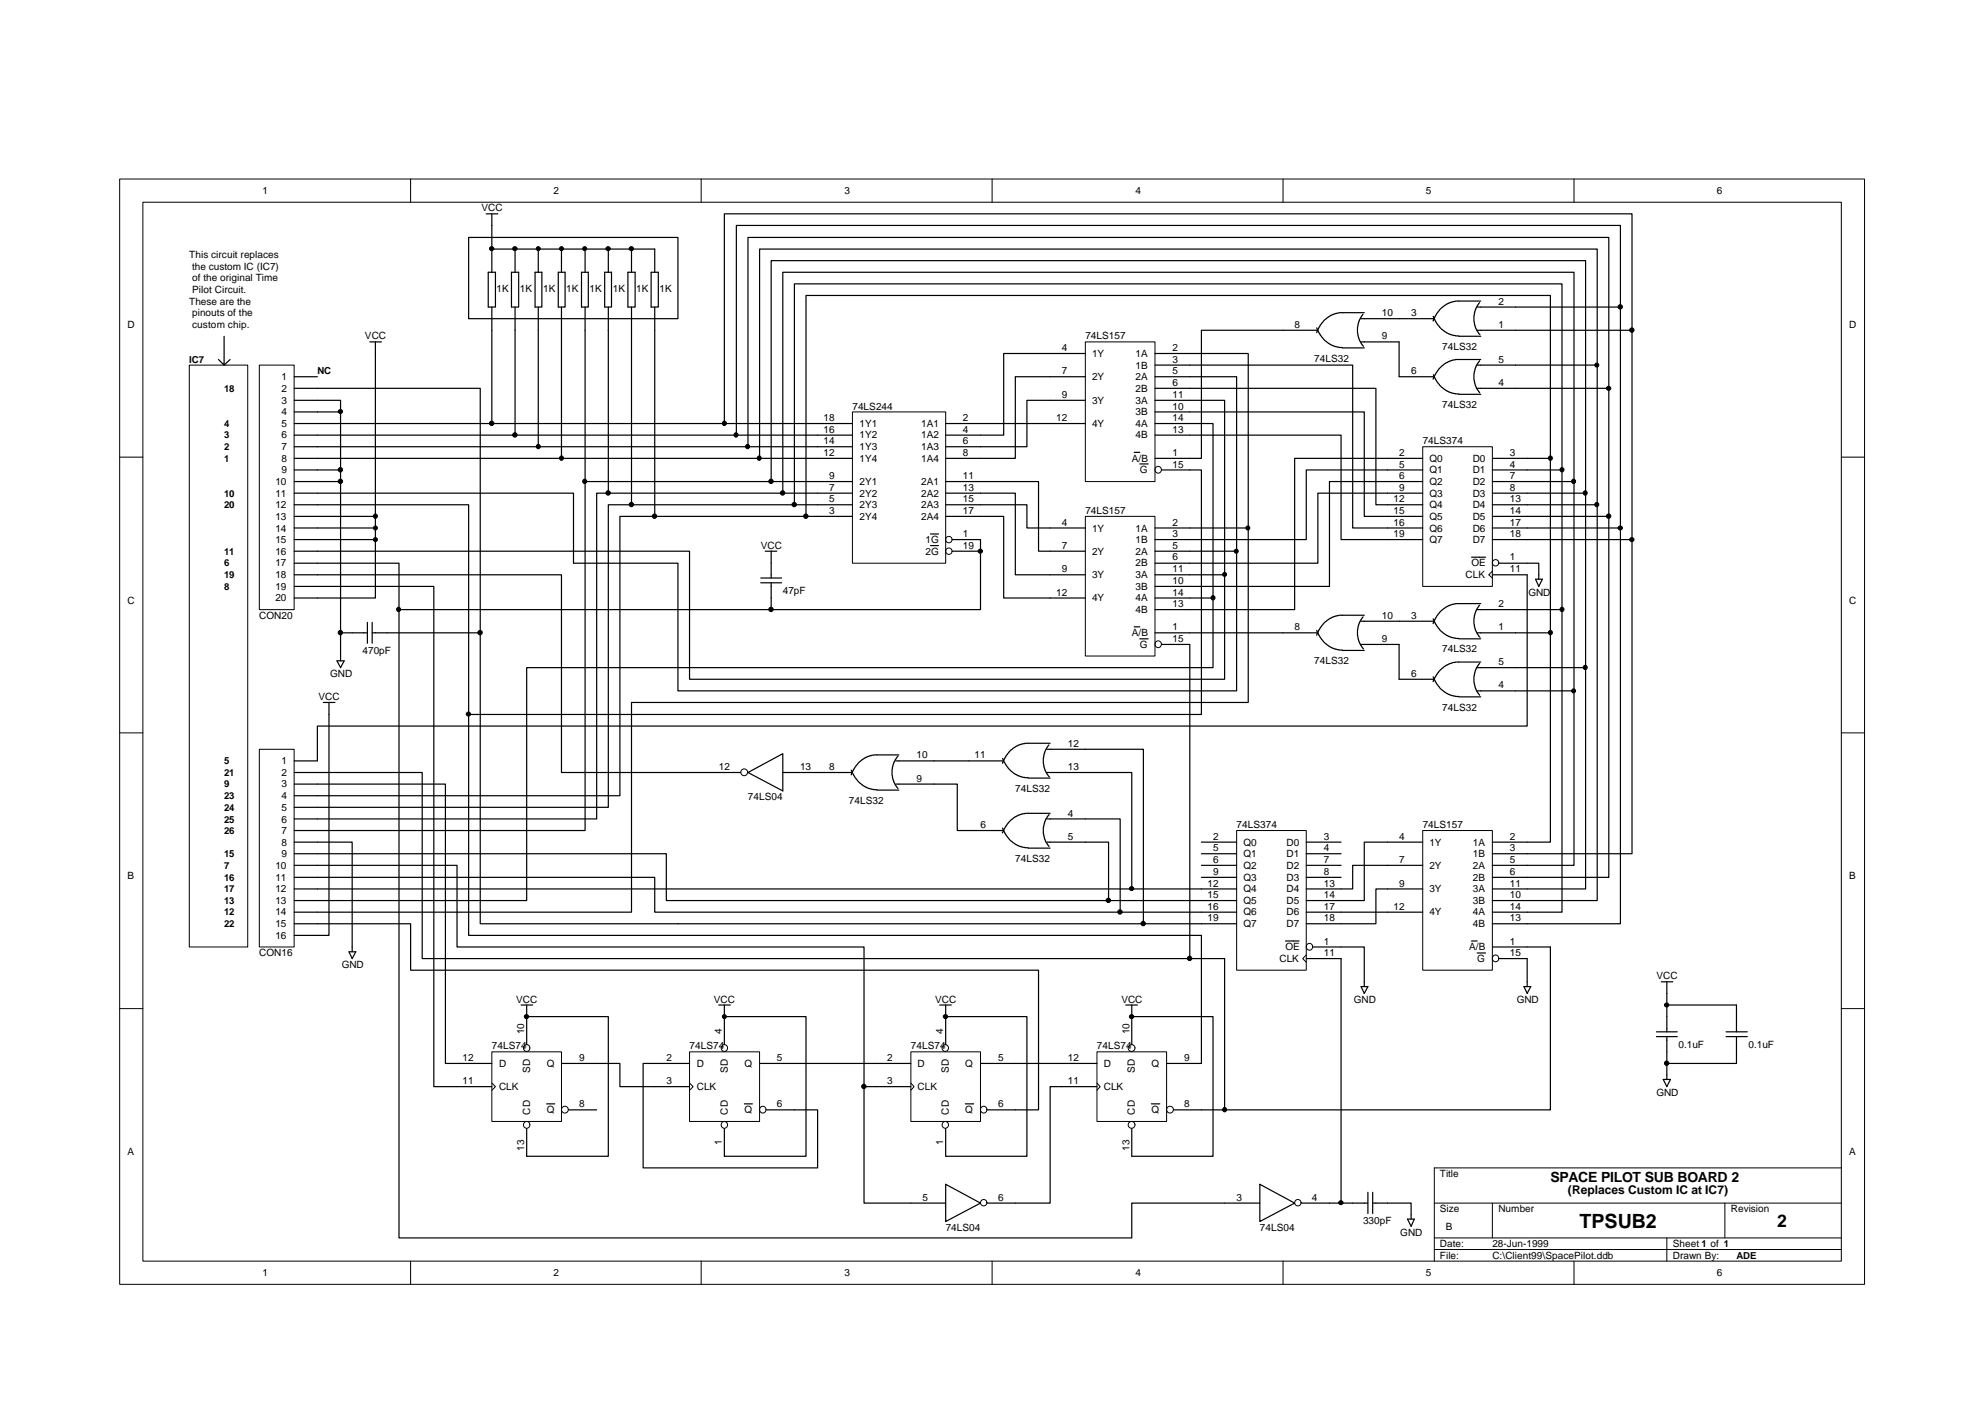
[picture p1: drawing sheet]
<svg xmlns="http://www.w3.org/2000/svg" width="420mm" height="297mm" viewBox="0 0 420 297" stroke-linecap="round" stroke-linejoin="round" font-family="sans-serif">
<g fill="none" stroke="#000" stroke-width=".21">
<path d="M25.3 37.9h369.2v233.8h-369.2zM86.9 37.9v4.9M148.3 37.9v4.9M209.9 37.9v4.9M271.4 37.9v4.9M333 37.9v4.9M30.2 42.8h359.4v224h-359.4zM25.3 96.7h4.9M389.6 96.7h4.9M25.3 155.1h4.9M389.6 155.1h4.9M25.3 213.4h4.9"/>
<path d="M389.6 213.4h4.9M303.4 254.5h86.2M315.7 254.5v7.4M364.9 254.5v7.4M389.6 247.1h-86.2v19.7M86.9 266.8v4.9M148.3 266.8v4.9M209.9 266.8v4.9M271.4 266.8v4.9M303.4 261.9h86.2M303.4 264.4h86.2M333 266.8v4.9"/>
<path d="M352.6 261.9v4.9"/>
</g>
<path d="M221.5 158.5h8.1M221.9 157.6l-.5 .7-.5 1.2-.2 2.1 .4 1.3 .9 1.5M222.2 157.3h-5.4l-1.2 .3-1.2 .7-1 .8-.8 1.2-.5 1.2M205 161h7.3M212.1 160.5l1.2 2 1.2 1.1 1.8 .9h1.2M217.5 164.6h4.7M221.5 163.4h8.1" fill="none" stroke="#000" stroke-width=".25"/>
<path d="M54.9 77.2h7.3v51.8h-7.3z" fill="#fff" stroke="#000" stroke-width=".21"/>
<g fill="none" stroke="#000" stroke-width=".25">
<path d="M62.2 79.7h4.9M62.2 82.2h4.9M62.2 84.7h4.9M62.2 87.2h4.9M62.2 89.6h4.9M62.2 92.1h4.9M62.2 94.5h4.9M62.2 97h4.9M62.2 99.4h4.9M62.2 101.9h4.9M62.2 104.3h4.9M62.2 106.8h4.9"/>
<path d="M62.2 109.2h4.9M62.2 111.7h4.9M62.2 114.2h4.9M62.2 116.6h4.9M62.2 119.2h4.9M62.2 121.6h4.9M62.2 124.1h4.9M62.2 126.5h4.9"/>
</g>
<path d="M54.9 158.5h7.3v41.8h-7.3z" fill="#fff" stroke="#000" stroke-width=".21"/>
<g fill="none" stroke="#000" stroke-width=".25">
<path d="M62.2 161h4.9M62.2 163.4h4.9M62.2 165.9h4.9M62.2 168.3h4.9M62.2 170.8h4.9M62.2 173.3h4.9M62.2 175.7h4.9M62.2 178.2h4.9M62.2 180.6h4.9M62.2 183.1h4.9M62.2 185.6h4.9M62.2 188.1h4.9"/>
<path d="M62.2 190.5h4.9M62.2 193h4.9M62.2 195.4h4.9M62.2 197.9h4.9"/>
</g>
<path d="M180.3 87.2h19.8v32h-19.8z" fill="#fff" stroke="#000" stroke-width=".21"/>
<g fill="none" stroke="#000" stroke-width=".25">
<path d="M103.3 57.6h1.5v7.4h-1.5zM104.1 57.6v-4.9h34.4v4.9M108.2 57.6h1.5v7.4h-1.5zM109 52.7v4.9M113.2 57.6h1.4v7.4h-1.4zM113.9 52.7v4.9M118.1 57.6h1.4v7.4h-1.4zM118.8 52.7v4.9M123 57.6h1.5v7.4h-1.5zM123.8 52.7v4.9M127.9 57.6h1.5v7.4h-1.5zM128.7 52.7v4.9"/>
<path d="M132.8 57.6h1.6v7.4h-1.6zM133.6 52.7v4.9M137.8 57.6h1.5v7.4h-1.5zM104.1 65v24.6M109 65v27.1M113.9 65v29.5M118.8 65v32M123.8 65v36.9M128.7 65v39.3M133.6 65v41.8M138.5 65v44.2M67.1 89.6h113.2"/>
<path d="M67.1 92.1h113.2M67.1 94.5h113.2M67.1 97h113.2M200.1 89.6h7.3M200.1 92.1h7.3M200.1 94.5h7.3M200.1 97h7.3M180.3 101.9h-56.5v73.8h-56.7M180.3 104.3h-54.1v69h-59.1M180.3 106.8h-51.6v64h-61.6M180.3 109.2h-49.2v59.1h-64M196.8 113h1.7"/>
<path d="M196.8 115.4h1.7M200.1 101.9h7.3M200.1 104.3h7.3M200.1 106.8h7.3M200.1 109.2h7.3M201.5 114.2h5.9M201.5 116.6h5.9"/>
</g>
<g fill="none" stroke="#000" stroke-width=".21">
<circle cx="200.7" cy="114.2" r=".68"/>
<circle cx="200.7" cy="116.6" r=".68"/>
</g>
<path d="M229.6 72.3h14.7v29.6h-14.7z" fill="#fff" stroke="#000" stroke-width=".21"/>
<g fill="none" stroke="#000" stroke-width=".25">
<path d="M222.2 74.8h7.4M222.2 79.7h7.4M244.3 74.8h7.4M244.3 77.2h7.4M244.3 79.7h7.4M207.4 89.6h22.2M222.2 84.7h7.4M239.9 95.7h1.2M241.1 98.2h1.8M244.3 82.2h7.4M244.3 84.7h7.4M244.3 87.2h7.4"/>
<path d="M244.3 89.6h7.4M244.3 92.1h7.4M244.3 97h7.4M245.8 99.4h5.9"/>
</g>
<path d="M245.7 99.3a.68 .68 0 0 0-1-.5 .68 .68 0 0 0 0 1.1 .68 .68 0 0 0 1-.5" fill="none" stroke="#000" stroke-width=".21"/>
<path d="M229.6 109.2h14.7v29.6h-14.7z" fill="#fff" stroke="#000" stroke-width=".21"/>
<g fill="none" stroke="#000" stroke-width=".25">
<path d="M222.2 79.7h-7.4v17.3h-7.4M222.2 74.8h-9.9v17.3h-4.9M251.7 79.7h9.9v36.9h-17.3M251.7 74.8h12.4v36.9h-19.8M222.2 84.7h-4.9v9.8h-9.9M251.7 89.6h4.9v36.9h-12.3M251.7 84.7h7.4v36.9h-14.8M67.1 104.3h54.2v14.9h22.1v27h118.2v-29.6M67.1 116.6h78.8v27.1h113.2v-22.1M207.4 101.9h12.3v14.7h9.9M207.4 104.3h7.4v17.3h14.8M207.4 106.8h9.9v4.9h12.3"/>
<path d="M207.4 109.2h4.9v17.3h17.3M244.3 114.2h7.4M244.3 119.2h7.4M264.1 111.7v36.9h-130.5M239.9 132.6h1.2M241.1 135.2h1.8M244.3 124.1h7.4M244.3 129h7.4M244.3 133.9h7.4M245.8 136.3h5.9M256.6 126.5v14.8h-145.2v49.2h-44.3"/>
</g>
<path d="M245.7 136.3a.68 .68 0 0 0-1-.6 .68 .68 0 0 0 0 1.2 .68 .68 0 0 0 1-.6" fill="none" stroke="#000" stroke-width=".21"/>
<path d="M301 94.5h14.7v29.6h-14.7z" fill="#fff" stroke="#000" stroke-width=".21"/>
<g fill="none" stroke="#000" stroke-width=".25">
<path d="M251.7 77.2h34.5v34.5h14.8M153.2 89.6v-44.4h192.1v69h-29.6M155.8 92.1v-44.4h187v64h-27.1M158.2 94.5v-44.3h182.2v59h-24.7M160.7 97v-44.3h177.2v54.1h-22.2M251.7 82.2h39.4v24.6h9.9M251.7 87.2h36.9v22h12.4M251.7 92.1h32v22.1h17.3M301 99.4h-24.6v14.8h-24.7M301 97h-27.1v32h-22.2M315.7 97h12.3v-34.5h-157.5v46.7M315.7 99.4h14.8v-39.3h-162.4v46.7"/>
<path d="M163.2 101.9v-46.8h172.2v49.2h-19.7M301 104.3h-22.2v14.9h-27.1M301 101.9h-19.7v22.2h-29.6M311.3 117.9h3M315.7 101.9h17.3v-44.3h-167.4v46.7M317.2 119.2h5.9M315.7 121.6h7.4"/>
</g>
<g fill="none" stroke="#000" stroke-width=".21">
<path d="M315.7 120.8l-.7 .8 .7 .7"/>
<circle cx="316.4" cy="119.1" r=".68"/>
</g>
<path d="M301 175.7h14.7v29.6h-14.7z" fill="#fff" stroke="#000" stroke-width=".21"/>
<g fill="none" stroke="#000" stroke-width=".25">
<path d="M328 97v81.2h-12.3M330.5 99.4v93.6h-14.8M333 101.9v81.2h-17.3M335.4 104.3v83.8h-19.7M337.9 106.8v83.7h-22.2M340.4 109.2v76.4h-24.7M342.8 111.7v83.7h-27.1M345.3 114.2v66.4h-29.6M133.6 148.6v44.4h-66.5M293.5 178.2h7.5M293.5 183.1h7.5M293.5 188.1h7.5"/>
<path d="M293.5 193h7.5M311.3 199.1h1.2M312.5 201.6h1.8M315.7 200.3h7.4M317.2 202.8h5.9"/>
</g>
<path d="M317.1 202.7a.68 .68 0 0 0-1-.5 .68 .68 0 0 0 0 1.1 .68 .68 0 0 0 1-.5" fill="none" stroke="#000" stroke-width=".21"/>
<g fill="#000" stroke="#000" stroke-width=".21">
<circle cx="328" cy="96.9" r=".45"/>
<circle cx="330.4" cy="99.4" r=".45"/>
<circle cx="261.5" cy="116.6" r=".42"/>
<circle cx="264" cy="111.7" r=".42"/>
<circle cx="332.9" cy="101.8" r=".45"/>
<circle cx="335.3" cy="104.3" r=".45"/>
<circle cx="337.8" cy="106.8" r=".45"/>
<circle cx="340.3" cy="109.2" r=".47"/>
<circle cx="342.8" cy="111.7" r=".45"/>
<circle cx="345.2" cy="114.2" r=".45"/>
</g>
<path d="M261.6 175.7h14.8v29.6h-14.8z" fill="#fff" stroke="#000" stroke-width=".21"/>
<g fill="none" stroke="#000" stroke-width=".25">
<path d="M67.1 82.2h34.5v113.2h160M323.1 119.2h2.4v3.3M67.1 121.6h51.7v41.8h37.9M324.9 122.5h1.4l-.8 1.6zM190 160l-.9 1.4-.4 1.4 .2 2.1 .5 1.2 .6 .7M190.2 159.7h-5.4l-1.2 .3-1.2 .7-1 .9-.8 1.2-.5 1.1M229.6 158.5h12.3v36.9M158.2 163.4l7.4-3.9v7.8zM165.6 163.4h14.7M180.1 162.9l.7 1.6 1.6 1.6 1.7 .8 1.4 .2M185.5 167.2h4.7M189.5 165.9h13v9.8h9.8"/>
<path d="M189.5 161h15.5M212.1 175.2l.8 1.5 1.5 1.6 1.7 .9 1.4 .2M217.5 179.4h4.7M221.5 173.3h15.5v19.7M221.5 178.2h13v12.3M221.9 172.3v.1a4.4 4.4 0 0 0-1.2 2.6v1.4l.2 .5a4.1 4.1 0 0 0 1 2.1v.1M222.2 172.1h-5.4l-1.2 .3-1.1 .6-1.2 1.1-.9 1.3-.3 .8M229.6 163.4h9.8v24.7M254.2 178.2h7.4M276.4 178.2h7.3M293.5 178.2h-4.9v12.3h-12.2M67.1 180.6h73.9v9.9h120.6"/>
<path d="M67.1 185.6h71.4v7.4h123.1M67.1 188.1h194.5M254.2 180.6h7.4M254.2 183.1h7.4M254.2 185.6h7.4M271.9 199.1h2.9M276.4 180.6h7.3M276.4 183.1h7.3M276.4 185.6h7.3M276.4 193h17.1M293.5 183.1h-7.3v5h-9.8M293.5 188.1h-2.4v7.3h-14.7"/>
<path d="M276.4 202.8h7.3M277.8 200.3h10.8v8.4M288 208.7h1.4l-.8 1.5zM322.4 208.7h1.4l-.7 1.5zM323.1 202.8v5.9"/>
</g>
<path d="M158.2 163.4a.72 .72 0 0 0-1.1-.6 .72 .72 0 0 0 0 1.2 .72 .72 0 0 0 1.1-.6M276.4 202l-.8 .8 .8 .8M277.7 200.3a.68 .68 0 0 0-1-.6 .68 .68 0 0 0 0 1.2 .68 .68 0 0 0 1-.6" fill="none" stroke="#000" stroke-width=".21"/>
<g fill="#000" stroke="#000" stroke-width=".21">
<circle cx="108.9" cy="52.6" r=".45"/>
<circle cx="113.9" cy="52.6" r=".42"/>
<circle cx="118.8" cy="52.6" r=".42"/>
<circle cx="123.7" cy="52.6" r=".42"/>
<circle cx="128.7" cy="52.6" r=".45"/>
<circle cx="133.6" cy="52.6" r=".45"/>
</g>
<path d="M145.9 222.5h14.8v14.8h-14.8z" fill="#fff" stroke="#000" stroke-width=".21"/>
<path d="M145.9 229.1l.7 .8-.7 .8M153.9 221.7a.68 .68 0 0 0-1-.6 .68 .68 0 0 0 0 1.2 .68 .68 0 0 0 1-.6M153.9 237.9a.68 .68 0 0 0-1-.5 .68 .68 0 0 0 0 1.1 .68 .68 0 0 0 1-.5M162.1 234.7a.68 .68 0 0 0-1.1-.5 .68 .68 0 0 0 0 1.1 .68 .68 0 0 0 1.1-.5" fill="none" stroke="#000" stroke-width=".21"/>
<path d="M152.1 212.6h2.4M153.2 215.1h17.3v29.5h-17.3v-5.8M153.2 212.6v8.4M138.5 229.9h7.4M145.9 225h-9.8v22.1h36.9v-12.3h-10.9M157.5 233.5h1.7M160.7 225h7.4" fill="none" stroke="#000" stroke-width=".25"/>
<path d="M192.7 222.5h14.7v14.8h-14.7z" fill="#fff" stroke="#000" stroke-width=".21"/>
<path d="M192.7 229.1l.7 .8-.7 .8M200.7 221.7a.68 .68 0 0 0-1.1-.6 .68 .68 0 0 0 0 1.2 .68 .68 0 0 0 1.1-.6M200.7 237.9a.68 .68 0 0 0-1.1-.5 .68 .68 0 0 0 0 1.1 .68 .68 0 0 0 1.1-.5M208.8 234.7a.68 .68 0 0 0-1-.5 .68 .68 0 0 0 0 1.1 .68 .68 0 0 0 1-.5" fill="none" stroke="#000" stroke-width=".21"/>
<path d="M200.1 215.1v5.9M168.1 225h24.6M185.3 229.9h7.4M200.1 238.8v5.8M204.2 233.5h1.8M207.4 225h7.4M208.9 234.8h5.9" fill="none" stroke="#000" stroke-width=".25"/>
<circle cx="241.9" cy="195.4" r=".47" fill="#000" stroke="#000" stroke-width=".21"/>
<path d="M104.1 222.5h14.7v14.8h-14.7z" fill="#fff" stroke="#000" stroke-width=".21"/>
<path d="M104.1 229.1l.7 .8-.7 .8M112.1 221.7a.68 .68 0 0 0-1-.6 .68 .68 0 0 0 0 1.2 .68 .68 0 0 0 1-.6M112.1 237.9a.68 .68 0 0 0-1-.5 .68 .68 0 0 0 0 1.1 .68 .68 0 0 0 1-.5M120.2 234.7a.72 .72 0 0 0-1.1-.6 .72 .72 0 0 0 0 1.3 .72 .72 0 0 0 1.1-.6" fill="none" stroke="#000" stroke-width=".21"/>
<path d="M67.1 124.1h24.7v105.8h12.3M67.1 165.9h27.1v59.1h9.9M67.1 183.1h29.6v17.2h86.1v29.6h2.5M110.2 212.6h2.5M111.4 215.1h17.3v29.5h-17.3v-5.8M111.4 212.6v8.4M198.8 212.6h2.5M200.1 212.6v2.5h17.2v29.5h-17.2M115.7 233.5h1.6M118.8 225h12.3v4.9h7.4M120.3 234.8h5.9" fill="none" stroke="#000" stroke-width=".25"/>
<g fill="#000" stroke="#000" stroke-width=".21">
<circle cx="111.4" cy="215.1" r=".45"/>
<circle cx="153.2" cy="215.1" r=".42"/>
<circle cx="200" cy="215.1" r=".45"/>
</g>
<path d="M232.1 222.5h14.7v14.8h-14.7z" fill="#fff" stroke="#000" stroke-width=".21"/>
<g fill="none" stroke="#000" stroke-width=".21">
<path d="M40 77.2h12.4v123.1h-12.4zM232.1 229.1l.6 .8-.6 .8M240.1 221.7a.72 .72 0 0 0-1.1-.6 .72 .72 0 0 0 0 1.2 .72 .72 0 0 0 1.1-.6M240.1 237.9a.72 .72 0 0 0-1.1-.6 .72 .72 0 0 0 0 1.3 .72 .72 0 0 0 1.1-.6M248.2 234.7a.72 .72 0 0 0-1-.6 .72 .72 0 0 0 0 1.3 .72 .72 0 0 0 1-.6"/>
<circle cx="208.1" cy="254.5" r=".68"/>
<circle cx="274.6" cy="254.5" r=".68"/>
</g>
<g fill="none" stroke="#000" stroke-width=".25">
<path d="M99.1 50.2h44.3v17.2h-44.3zM102.9 45.2h2.4M104.1 45.2v7.5M47.4 71.1v6.1l-1.2-1.1M48.7 76.1l-1.3 1.1M78.2 72.3h2.5M79.4 72.3v54.2h-12.3M278.6 69.4l.7 1.5 1.5 1.6 1.7 .8 1.5 .2M278.8 69.9h-24.6v27.1h-2.5M284 73.6h4.6M288 72.3h8v7.4h7.4M288 67.4h15.4"/>
<path d="M288.4 66.5l-.5 .7-.5 1.2-.2 2.1 .3 1.3 1 1.5M288.6 66.2h-5.3l-1.3 .3-1.2 .7-.9 .8-.8 1.2-.5 1.2M303.2 66.9l.8 1.5 1.5 1.6 1.7 .9 1.4 .2M303.3 79.3l.7 1.4 1.5 1.6 1.7 .9 1.4 .1M308.6 71.1h4.7M312.5 69.9h32.8M312.5 77.2h25.4M312.5 65h30.3M313 76.3v.1a4.4 4.4 0 0 0-1.2 2.6v1.4l.2 .5a4.1 4.1 0 0 0 1 2.1v.1M313 64l-.5 .7-.5 1.2-.2 2.1 .4 1.4 .9 1.4M313.3 76.1h-5.4l-1.2 .3-1.1 .6-1.2 1.1-.9 1.3-.3 .8M313.3 63.7h-5.4l-1.2 .3-1.2 .7-1 .9-.8 1.1-.5 1.2"/>
<path d="M67.1 84.7h5v55.1M67.1 87.2h5M67.1 99.4h5M251.7 99.4h2.5v51.8h-155.1M308.6 83.4h4.7M312.5 82.2h27.9M67.1 106.8h32v91.1h155.1v27.1h-7.4M67.1 119.2h17.3v142.7h155v-7.4h27.1M67.1 101.9h5M67.1 114.2h12.3M67.1 111.7h12.3M67.1 109.2h12.3"/>
<path d="M161.9 116.6h2.4M163.2 116.6v5.7M207.4 114.2v14.8h-123M71.3 139.8h1.5l-.7 1.5zM72.1 133.9h5.6M77.7 131.7v4.4M78.7 133.9h22.9M78.7 131.7v4.4M161 122.3h4.4M161 123.3h4.4M163.2 123.3v5.7M251.7 133.9h27.1"/>
<path d="M251.7 136.3v66.5M278.6 133.4l.7 1.5 1.5 1.6 1.7 .9 1.5 .1M284 137.6h4.6M288 136.3h8v7.4h7.4M288 131.4h15.4M288.4 130.5l-.5 .7-.5 1.2-.2 2.1 .3 1.3 1 1.5M288.6 130.2h-5.3l-1.3 .3-1.2 .7-.9 .8-.8 1.2-.5 1.2M303.2 130.9l.8 1.5 1.5 1.7 1.7 .8 1.4 .2M308.6 135.2h4.7M312.5 133.9h15.5M312.5 129h18M313 128l-.5 .7-.5 1.2-.2 2.1 .4 1.4 .9 1.4"/>
<path d="M313.3 127.7h-5.4l-1.2 .3-1.2 .7-1 .9-.8 1.2-.5 1.1M323.1 121.6v32h-256v7.4M68.4 148.6h2.5M69.6 148.6v49.3h-2.5M303.2 143.2l.8 1.5 1.5 1.6 1.7 .9 1.4 .1M308.6 147.4h4.7M312.5 146.2h20.5M312.5 141.3h22.9M313 140.3v.1a4.4 4.4 0 0 0-1.2 2.6v1.4l.2 .5a4.1 4.1 0 0 0 1 2.1v.1M313.3 140.1h-5.4l-1.2 .3-1.1 .6-1.2 1.1-.9 1.3-.3 .8M67.1 163.4h22.2v39.4h169.8v32h-10.8M67.1 178.2h7.4v23.2"/>
<path d="M67.1 195.4h19.8v9.9h132.8v29.5h-4.9M73.8 201.4h1.5l-.8 1.4zM238.2 212.6h2.4M239.4 215.1h17.2v29.5h-17.2v-5.8M239.4 212.6v8.4M283.7 202.8v51.7h-8.4M323.1 200.3h4.9v34.5h-68.9M350.4 219.3h4.4M350.4 218.3h4.4M351.5 207.7h2.4M352.6 219.3v5.7h14.8v-5.7M352.6 212.6h14.8v5.7"/>
<path d="M352.6 207.7v10.6M365.2 219.3h4.5M365.2 218.3h4.5M182.8 229.9v24.6h17.3M214.8 225h17.3M232.1 229.9h-9.9v24.6h-13.3M243.6 233.5h1.8M351.9 228.4h1.5l-.8 1.5zM352.6 225v3.4M200.1 250.6l7.3 3.9-7.3 3.9zM266.5 250.6l7.4 3.9-7.4 3.9zM283.7 254.5h5.7"/>
<path d="M289.4 252.3v4.4M290.4 254.5h8.1v3.4M290.4 252.3v4.4M297.8 257.9h1.4l-.7 1.5z"/>
</g>
<g fill="#000" stroke="#000" stroke-width=".21">
<circle cx="104" cy="52.6" r=".45"/>
<circle cx="337.8" cy="77.2" r=".42"/>
<circle cx="342.8" cy="64.9" r=".47"/>
<circle cx="345.2" cy="69.8" r=".47"/>
<circle cx="72" cy="99.4" r=".47"/>
<circle cx="72" cy="87.1" r=".45"/>
<circle cx="104" cy="89.6" r=".47"/>
<circle cx="108.9" cy="92" r=".47"/>
<circle cx="113.9" cy="94.5" r=".45"/>
<circle cx="118.8" cy="96.9" r=".45"/>
<circle cx="153.2" cy="89.6" r=".45"/>
<circle cx="155.7" cy="92" r=".45"/>
<circle cx="158.1" cy="94.5" r=".45"/>
<circle cx="160.6" cy="96.9" r=".45"/>
<circle cx="340.3" cy="82.2" r=".45"/>
<circle cx="72" cy="101.8" r=".47"/>
<circle cx="79.4" cy="109.2" r=".45"/>
<circle cx="79.4" cy="111.7" r=".42"/>
<circle cx="79.4" cy="114.2" r=".42"/>
<circle cx="123.7" cy="101.8" r=".45"/>
<circle cx="128.7" cy="104.3" r=".47"/>
<circle cx="133.6" cy="106.8" r=".47"/>
<circle cx="138.5" cy="109.2" r=".47"/>
<circle cx="163.1" cy="101.8" r=".47"/>
<circle cx="165.6" cy="104.3" r=".47"/>
<circle cx="168" cy="106.8" r=".47"/>
<circle cx="170.5" cy="109.2" r=".47"/>
<circle cx="207.4" cy="116.6" r=".45"/>
<circle cx="72" cy="133.8" r=".47"/>
<circle cx="84.3" cy="128.9" r=".45"/>
<circle cx="101.6" cy="133.8" r=".47"/>
<circle cx="163.1" cy="128.9" r=".47"/>
<circle cx="256.6" cy="126.5" r=".45"/>
<circle cx="259.1" cy="121.5" r=".42"/>
<circle cx="328" cy="133.8" r=".45"/>
<circle cx="330.4" cy="128.9" r=".45"/>
<circle cx="99.1" cy="151.1" r=".45"/>
<circle cx="332.9" cy="146.2" r=".42"/>
<circle cx="335.3" cy="141.2" r=".45"/>
<circle cx="234.5" cy="190.5" r=".47"/>
<circle cx="236.9" cy="192.9" r=".47"/>
<circle cx="239.4" cy="188" r=".45"/>
<circle cx="239.4" cy="215.1" r=".45"/>
<circle cx="251.7" cy="202.8" r=".47"/>
<circle cx="352.6" cy="212.6" r=".45"/>
<circle cx="182.8" cy="229.9" r=".47"/>
<circle cx="259.1" cy="234.8" r=".45"/>
<circle cx="352.6" cy="224.9" r=".47"/>
<circle cx="283.7" cy="254.5" r=".45"/>
</g>
<text font-size="4.1" x="334.2" y="259.8">TPSUB2</text>
<text font-size="3.7" x="376" y="259.6">2</text>
<text font-size="3" x="328" y="250">SPACE PILOT SUB BOARD 2</text>
<text font-size="2.5" x="331.7" y="252.7">(Replaces Custom IC at IC7)</text>
<g font-size="2.1">
<text x="55.5" y="41.1">1</text>
<text x="117.1" y="41.1">2</text>
<text x="178.6" y="41.1">3</text>
<text x="240.2" y="41.1">4</text>
<text x="301.7" y="41.1">5</text>
<text x="363.2" y="41.1">6</text>
<text x="101.9" y="44.7">VCC</text>
<text x="40" y="54.6">This circuit replaces</text>
<text x="40.6" y="57.1">the custom IC (IC7)</text>
<text x="40.6" y="59.5">of the original Time</text>
<text x="40" y="64.5">These are the</text>
<text x="40.6" y="62">Pilot Circuit.</text>
<text x="105.1" y="61.8">1K</text>
<text x="110" y="61.8">1K</text>
<text x="114.9" y="61.8">1K</text>
<text x="119.8" y="61.8">1K</text>
<text x="124.7" y="61.8">1K</text>
<text x="129.6" y="61.8">1K</text>
<text x="134.6" y="61.8">1K</text>
<text x="139.5" y="61.8">1K</text>
<text x="317" y="64.5">2</text>
<text x="27" y="69.4">D</text>
<text x="40.6" y="66.9">pinouts of the</text>
<text x="40.6" y="69.4">custom chip.</text>
<text x="77.2" y="71.8">VCC</text>
<text x="229.6" y="71.8">74LS157</text>
<text x="273.9" y="69.4">8</text>
<text x="292.4" y="71.8">9</text>
<text x="292.4" y="66.9">10</text>
<text x="298.5" y="66.9">3</text>
<text x="317" y="69.4">1</text>
<text x="391.2" y="69.4">D</text>
<text x="224.6" y="74.3">4</text>
<text x="231.1" y="75.6">1Y</text>
<text x="240.2" y="75.6">1A</text>
<text x="248.1" y="74.3">2</text>
<text x="248.1" y="76.7">3</text>
<text x="278" y="76.5">74LS32</text>
<text x="305.1" y="74">74LS32</text>
<text x="317" y="76.7">5</text>
<text x="59.5" y="80.5">1</text>
<text x="59.5" y="82.9">2</text>
<text x="224.6" y="79.2">7</text>
<text x="231.1" y="80.5">2Y</text>
<text x="240.2" y="78">1B</text>
<text x="240.2" y="80.5">2A</text>
<text x="240.2" y="82.9">2B</text>
<text x="248.1" y="79.2">5</text>
<text x="248.1" y="81.6">6</text>
<text x="298.5" y="79.2">6</text>
<text x="317" y="81.6">4</text>
<text x="59.5" y="85.4">3</text>
<text x="59.5" y="87.8">4</text>
<text x="174.2" y="89.1">18</text>
<text x="180.3" y="86.6">74LS244</text>
<text x="203.7" y="89.1">2</text>
<text x="223.4" y="89.1">12</text>
<text x="224.6" y="84.1">9</text>
<text x="231.1" y="85.4">3Y</text>
<text x="240.2" y="85.4">3A</text>
<text x="240.2" y="87.8">3B</text>
<text x="248.1" y="84.1">11</text>
<text x="248.1" y="86.6">10</text>
<text x="248.1" y="89.1">14</text>
<text x="305.1" y="86.4">74LS32</text>
<text x="59.5" y="90.3">5</text>
<text x="59.5" y="92.7">6</text>
<text x="59.5" y="95.2">7</text>
<text x="174.2" y="91.6">16</text>
<text x="174.2" y="94">14</text>
<text x="181.9" y="90.3">1Y1</text>
<text x="181.9" y="92.7">1Y2</text>
<text x="181.9" y="95.2">1Y3</text>
<text x="194.9" y="90.3">1A1</text>
<text x="194.9" y="92.7">1A2</text>
<text x="194.9" y="95.2">1A3</text>
<text x="203.7" y="91.6">4</text>
<text x="203.7" y="94">6</text>
<text x="231.1" y="90.3">4Y</text>
<text x="240.2" y="90.3">4A</text>
<text x="240.2" y="92.7">4B</text>
<text x="248.1" y="91.6">13</text>
<text x="301" y="94">74LS374</text>
<text x="59.5" y="97.6">8</text>
<text x="59.5" y="100.1">9</text>
<text x="174.2" y="96.5">12</text>
<text x="175.4" y="101.4">9</text>
<text x="181.9" y="97.6">1Y4</text>
<text x="194.9" y="97.6">1A4</text>
<text x="203.7" y="96.5">8</text>
<text x="203.7" y="101.4">11</text>
<text x="239.4" y="97.6">A/B</text>
<text x="241.1" y="100.1">G</text>
<text x="248.1" y="96.5">1</text>
<text x="248.1" y="98.9">15</text>
<text x="296" y="96.5">2</text>
<text x="296" y="98.9">5</text>
<text x="296" y="101.4">6</text>
<text x="302.4" y="97.6">Q0</text>
<text x="302.4" y="100.1">Q1</text>
<text x="311.6" y="97.6">D0</text>
<text x="311.6" y="100.1">D1</text>
<text x="319.4" y="96.5">3</text>
<text x="319.4" y="98.9">4</text>
<text x="319.4" y="101.4">7</text>
<text x="58.3" y="102.6">10</text>
<text x="58.3" y="105.1">11</text>
<text x="58.3" y="107.6">12</text>
<text x="175.4" y="103.8">7</text>
<text x="175.4" y="106.3">5</text>
<text x="181.9" y="102.6">2Y1</text>
<text x="181.9" y="105.1">2Y2</text>
<text x="181.9" y="107.6">2Y3</text>
<text x="194.9" y="102.6">2A1</text>
<text x="194.9" y="105.1">2A2</text>
<text x="194.9" y="107.6">2A3</text>
<text x="203.7" y="103.8">13</text>
<text x="203.7" y="106.3">15</text>
<text x="294.8" y="106.3">12</text>
<text x="296" y="103.8">9</text>
<text x="302.4" y="102.6">Q2</text>
<text x="302.4" y="105.1">Q3</text>
<text x="302.4" y="107.6">Q4</text>
<text x="311.6" y="102.6">D2</text>
<text x="311.6" y="105.1">D3</text>
<text x="311.6" y="107.6">D4</text>
<text x="319.4" y="103.8">8</text>
<text x="319.4" y="106.3">13</text>
<text x="58.3" y="110">13</text>
<text x="58.3" y="112.5">14</text>
<text x="175.4" y="108.7">3</text>
<text x="181.9" y="110">2Y4</text>
<text x="194.9" y="110">2A4</text>
<text x="203.7" y="108.7">17</text>
<text x="203.7" y="113.7">1</text>
<text x="224.6" y="111.2">4</text>
<text x="229.6" y="108.7">74LS157</text>
<text x="231.1" y="112.5">1Y</text>
<text x="240.2" y="112.5">1A</text>
<text x="248.1" y="111.2">2</text>
<text x="248.1" y="113.7">3</text>
<text x="294.8" y="108.7">15</text>
<text x="294.8" y="111.2">16</text>
<text x="294.8" y="113.7">19</text>
<text x="302.4" y="110">Q5</text>
<text x="302.4" y="112.5">Q6</text>
<text x="311.6" y="110">D5</text>
<text x="311.6" y="112.5">D6</text>
<text x="319.4" y="108.7">14</text>
<text x="319.4" y="111.2">17</text>
<text x="319.4" y="113.7">18</text>
<text x="58.3" y="114.9">15</text>
<text x="58.3" y="117.4">16</text>
<text x="58.3" y="119.8">17</text>
<text x="161" y="116.1">VCC</text>
<text x="195.8" y="114.9">1G</text>
<text x="195.8" y="117.4">2G</text>
<text x="203.7" y="116.1">19</text>
<text x="224.6" y="116.1">7</text>
<text x="231.1" y="117.4">2Y</text>
<text x="240.2" y="114.9">1B</text>
<text x="240.2" y="117.4">2A</text>
<text x="240.2" y="119.8">2B</text>
<text x="248.1" y="116.1">5</text>
<text x="248.1" y="118.6">6</text>
<text x="302.4" y="114.9">Q7</text>
<text x="311.3" y="119.8">OE</text>
<text x="311.6" y="114.9">D7</text>
<text x="319.4" y="118.6">1</text>
<text x="58.3" y="122.3">18</text>
<text x="58.3" y="124.7">19</text>
<text x="165.6" y="125.8">47pF</text>
<text x="224.6" y="121.1">9</text>
<text x="231.1" y="122.3">3Y</text>
<text x="240.2" y="122.3">3A</text>
<text x="240.2" y="124.7">3B</text>
<text x="248.1" y="121.1">11</text>
<text x="248.1" y="123.6">10</text>
<text x="310" y="122.3">CLK</text>
<text x="319.4" y="121.1">11</text>
<text x="27" y="127.7">C</text>
<text x="54.9" y="130.9">CON20</text>
<text x="58.3" y="127.2">20</text>
<text x="223.4" y="126">12</text>
<text x="231.1" y="127.2">4Y</text>
<text x="240.2" y="127.2">4A</text>
<text x="240.2" y="129.7">4B</text>
<text x="248.1" y="126">14</text>
<text x="248.1" y="128.5">13</text>
<text x="292.4" y="130.9">10</text>
<text x="298.5" y="130.9">3</text>
<text x="317" y="128.5">2</text>
<text x="323.3" y="126">GND</text>
<text x="391.2" y="127.7">C</text>
<text x="239.4" y="134.6">A/B</text>
<text x="241.1" y="137.1">G</text>
<text x="248.1" y="133.4">1</text>
<text x="248.1" y="135.8">15</text>
<text x="273.9" y="133.4">8</text>
<text x="292.4" y="135.8">9</text>
<text x="317" y="133.4">1</text>
<text x="69.8" y="143.2">GND</text>
<text x="76.7" y="138.3">470pF</text>
<text x="278" y="140.5">74LS32</text>
<text x="298.5" y="143.2">6</text>
<text x="305.1" y="138">74LS32</text>
<text x="317" y="140.7">5</text>
<text x="67.4" y="148.1">VCC</text>
<text x="317" y="145.7">4</text>
<text x="305.1" y="150.4">74LS32</text>
<text x="59.5" y="161.7">1</text>
<text x="193.9" y="160.5">10</text>
<text x="206.2" y="160.5">11</text>
<text x="225.9" y="158">12</text>
<text x="59.5" y="164.1">2</text>
<text x="59.5" y="166.6">3</text>
<text x="152.1" y="162.9">12</text>
<text x="169.2" y="162.9">13</text>
<text x="175.4" y="162.9">8</text>
<text x="193.9" y="165.4">9</text>
<text x="214.8" y="167.6">74LS32</text>
<text x="225.9" y="162.9">13</text>
<text x="59.5" y="169.1">4</text>
<text x="59.5" y="171.6">5</text>
<text x="158.2" y="169.3">74LS04</text>
<text x="179.6" y="170">74LS32</text>
<text x="225.9" y="172.7">4</text>
<text x="59.5" y="174">6</text>
<text x="59.5" y="176.5">7</text>
<text x="59.5" y="178.9">8</text>
<text x="207.4" y="175.2">6</text>
<text x="225.9" y="177.7">5</text>
<text x="256.6" y="177.7">2</text>
<text x="261.6" y="175.2">74LS374</text>
<text x="263.1" y="178.9">Q0</text>
<text x="272.2" y="178.9">D0</text>
<text x="280.1" y="177.7">3</text>
<text x="296" y="177.7">4</text>
<text x="301" y="175.2">74LS157</text>
<text x="302.4" y="178.9">1Y</text>
<text x="311.6" y="178.9">1A</text>
<text x="319.4" y="177.7">2</text>
<text x="58.3" y="183.8">10</text>
<text x="59.5" y="181.4">9</text>
<text x="214.8" y="182.4">74LS32</text>
<text x="256.6" y="180.1">5</text>
<text x="256.6" y="182.6">6</text>
<text x="256.6" y="185">9</text>
<text x="263.1" y="181.4">Q1</text>
<text x="263.1" y="183.8">Q2</text>
<text x="272.2" y="181.4">D1</text>
<text x="272.2" y="183.8">D2</text>
<text x="280.1" y="180.1">4</text>
<text x="280.1" y="182.6">7</text>
<text x="280.1" y="185">8</text>
<text x="296" y="182.6">7</text>
<text x="302.4" y="183.8">2Y</text>
<text x="311.6" y="181.4">1B</text>
<text x="311.6" y="183.8">2A</text>
<text x="319.4" y="180.1">3</text>
<text x="319.4" y="182.6">5</text>
<text x="319.4" y="185">6</text>
<text x="27" y="186">B</text>
<text x="58.3" y="186.3">11</text>
<text x="58.3" y="188.8">12</text>
<text x="58.3" y="191.2">13</text>
<text x="255.4" y="187.6">12</text>
<text x="255.4" y="190">15</text>
<text x="263.1" y="186.3">Q3</text>
<text x="263.1" y="188.8">Q4</text>
<text x="263.1" y="191.2">Q5</text>
<text x="272.2" y="186.3">D3</text>
<text x="272.2" y="188.8">D4</text>
<text x="272.2" y="191.2">D5</text>
<text x="280.1" y="187.6">13</text>
<text x="280.1" y="190">14</text>
<text x="296" y="187.6">9</text>
<text x="302.4" y="188.8">3Y</text>
<text x="311.6" y="186.3">2B</text>
<text x="311.6" y="188.8">3A</text>
<text x="311.6" y="191.2">3B</text>
<text x="319.4" y="187.6">11</text>
<text x="319.4" y="190">10</text>
<text x="391.2" y="186">B</text>
<text x="58.3" y="193.7">14</text>
<text x="58.3" y="196.1">15</text>
<text x="255.4" y="192.5">16</text>
<text x="255.4" y="194.9">19</text>
<text x="263.1" y="193.7">Q6</text>
<text x="263.1" y="196.1">Q7</text>
<text x="272.2" y="193.7">D6</text>
<text x="272.2" y="196.1">D7</text>
<text x="280.1" y="192.5">17</text>
<text x="280.1" y="194.9">18</text>
<text x="294.8" y="192.5">12</text>
<text x="302.4" y="193.7">4Y</text>
<text x="311.6" y="193.7">4A</text>
<text x="311.6" y="196.1">4B</text>
<text x="319.4" y="192.5">14</text>
<text x="319.4" y="194.9">13</text>
<text x="54.9" y="202.3">CON16</text>
<text x="58.3" y="198.6">16</text>
<text x="270.7" y="203.6">CLK</text>
<text x="271.9" y="201">OE</text>
<text x="280.1" y="199.8">1</text>
<text x="280.1" y="202.3">11</text>
<text x="310.8" y="201">A/B</text>
<text x="312.5" y="203.6">G</text>
<text x="319.4" y="199.8">1</text>
<text x="319.4" y="202.3">15</text>
<text x="72.3" y="204.8">GND</text>
<text x="350.4" y="207.2">VCC</text>
<text x="109.2" y="212.1">VCC</text>
<text x="151" y="212.1">VCC</text>
<text x="197.9" y="212.1">VCC</text>
<text x="237.2" y="212.1">VCC</text>
<text x="286.4" y="212.1">GND</text>
<text x="320.9" y="212.1">GND</text>
<text x="110.9" y="218.8" transform="rotate(-90 110.9 218.8)">10</text>
<text x="152.7" y="218.8" transform="rotate(-90 152.7 218.8)">4</text>
<text x="199.6" y="218.8" transform="rotate(-90 199.6 218.8)">4</text>
<text x="238.9" y="218.8" transform="rotate(-90 238.9 218.8)">10</text>
<text x="355.1" y="221.8">0.1uF</text>
<text x="369.9" y="221.8">0.1uF</text>
<text x="97.9" y="224.5">12</text>
<text x="104.1" y="222">74LS74</text>
<text x="105.6" y="225.7">D</text>
<text x="112.2" y="226.9" transform="rotate(-90 112.2 226.9)">SD</text>
<text x="115.7" y="225.7">Q</text>
<text x="122.5" y="224.5">9</text>
<text x="141" y="224.5">2</text>
<text x="145.9" y="222">74LS74</text>
<text x="147.4" y="225.7">D</text>
<text x="154" y="226.9" transform="rotate(-90 154 226.9)">SD</text>
<text x="157.5" y="225.7">Q</text>
<text x="164.3" y="224.5">5</text>
<text x="187.7" y="224.5">2</text>
<text x="192.7" y="222">74LS74</text>
<text x="194.1" y="225.7">D</text>
<text x="200.7" y="226.9" transform="rotate(-90 200.7 226.9)">SD</text>
<text x="204.2" y="225.7">Q</text>
<text x="211.2" y="224.5">5</text>
<text x="225.9" y="224.5">12</text>
<text x="232.1" y="222">74LS74</text>
<text x="233.5" y="225.7">D</text>
<text x="240.1" y="226.9" transform="rotate(-90 240.1 226.9)">SD</text>
<text x="243.6" y="225.7">Q</text>
<text x="250.5" y="224.5">9</text>
<text x="97.9" y="229.4">11</text>
<text x="105.6" y="230.6">CLK</text>
<text x="141" y="229.4">3</text>
<text x="147.4" y="230.6">CLK</text>
<text x="187.7" y="229.4">3</text>
<text x="194.1" y="230.6">CLK</text>
<text x="225.9" y="229.4">11</text>
<text x="233.5" y="230.6">CLK</text>
<text x="350.4" y="231.8">GND</text>
<text x="112.2" y="235.8" transform="rotate(-90 112.2 235.8)">CD</text>
<text x="115.7" y="235.5">Q</text>
<text x="122.5" y="234.3">8</text>
<text x="154" y="235.8" transform="rotate(-90 154 235.8)">CD</text>
<text x="157.5" y="235.5">Q</text>
<text x="164.3" y="234.3">6</text>
<text x="200.7" y="235.8" transform="rotate(-90 200.7 235.8)">CD</text>
<text x="204.2" y="235.5">Q</text>
<text x="211.2" y="234.3">6</text>
<text x="240.1" y="235.8" transform="rotate(-90 240.1 235.8)">CD</text>
<text x="243.6" y="235.5">Q</text>
<text x="250.5" y="234.3">8</text>
<text x="27" y="244.4">A</text>
<text x="110.9" y="243.4" transform="rotate(-90 110.9 243.4)">13</text>
<text x="152.7" y="242.2" transform="rotate(-90 152.7 242.2)">1</text>
<text x="199.6" y="242.2" transform="rotate(-90 199.6 242.2)">1</text>
<text x="238.9" y="243.4" transform="rotate(-90 238.9 243.4)">13</text>
<text x="391.2" y="244.4">A</text>
<text x="304.6" y="249">Title</text>
<text x="195.2" y="254">5</text>
<text x="211.2" y="254">6</text>
<text x="261.6" y="254">3</text>
<text x="277.5" y="254">4</text>
<text x="304.6" y="256.5">Size</text>
<text x="317" y="256.5">Number</text>
<text x="366.2" y="256.5">Revision</text>
<text x="200.1" y="260.4">74LS04</text>
<text x="266.5" y="260.4">74LS04</text>
<text x="288.4" y="258.9">330pF</text>
<text x="296.2" y="261.4">GND</text>
<text x="304.6" y="263.8">Date:</text>
<text x="305.9" y="260.1">B</text>
<text x="315.7" y="263.8">28-Jun-1999</text>
<text x="353.9" y="263.8">Sheet 1 of 1</text>
<text x="304.6" y="266.3">File:</text>
<text x="315.7" y="266.3">C:\Client99\SpacePilot.ddb</text>
<text x="353.9" y="266.3">Drawn By:</text>
<text x="55.5" y="270">1</text>
<text x="117.1" y="270">2</text>
<text x="178.6" y="270">3</text>
<text x="240.2" y="270">4</text>
<text x="301.7" y="270">5</text>
<text x="363.2" y="270">6</text>
</g>
<g font-size="2">
<text x="40" y="76.7">IC7</text>
<text x="47.4" y="82.9">18</text>
<text x="67.1" y="79.2">NC</text>
<text x="47.4" y="90.3">4</text>
<text x="47.4" y="92.7">3</text>
<text x="47.4" y="95.2">2</text>
<text x="47.4" y="97.6">1</text>
<text x="47.4" y="105.1">10</text>
<text x="47.4" y="107.6">20</text>
<text x="47.4" y="117.4">11</text>
<text x="47.4" y="119.8">6</text>
<text x="47.4" y="122.3">19</text>
<text x="47.4" y="124.7">8</text>
<text x="47.4" y="161.7">5</text>
<text x="47.4" y="164.1">21</text>
<text x="47.4" y="166.6">9</text>
<text x="47.4" y="169.1">23</text>
<text x="47.4" y="171.6">24</text>
<text x="47.4" y="174">25</text>
<text x="47.4" y="176.5">26</text>
<text x="47.4" y="181.4">15</text>
<text x="47.4" y="183.8">7</text>
<text x="47.4" y="186.3">16</text>
<text x="47.4" y="188.8">17</text>
<text x="47.4" y="191.2">13</text>
<text x="47.4" y="193.7">12</text>
<text x="47.4" y="196.1">22</text>
<text x="367.4" y="266.3">ADE</text>
</g>
</svg>
